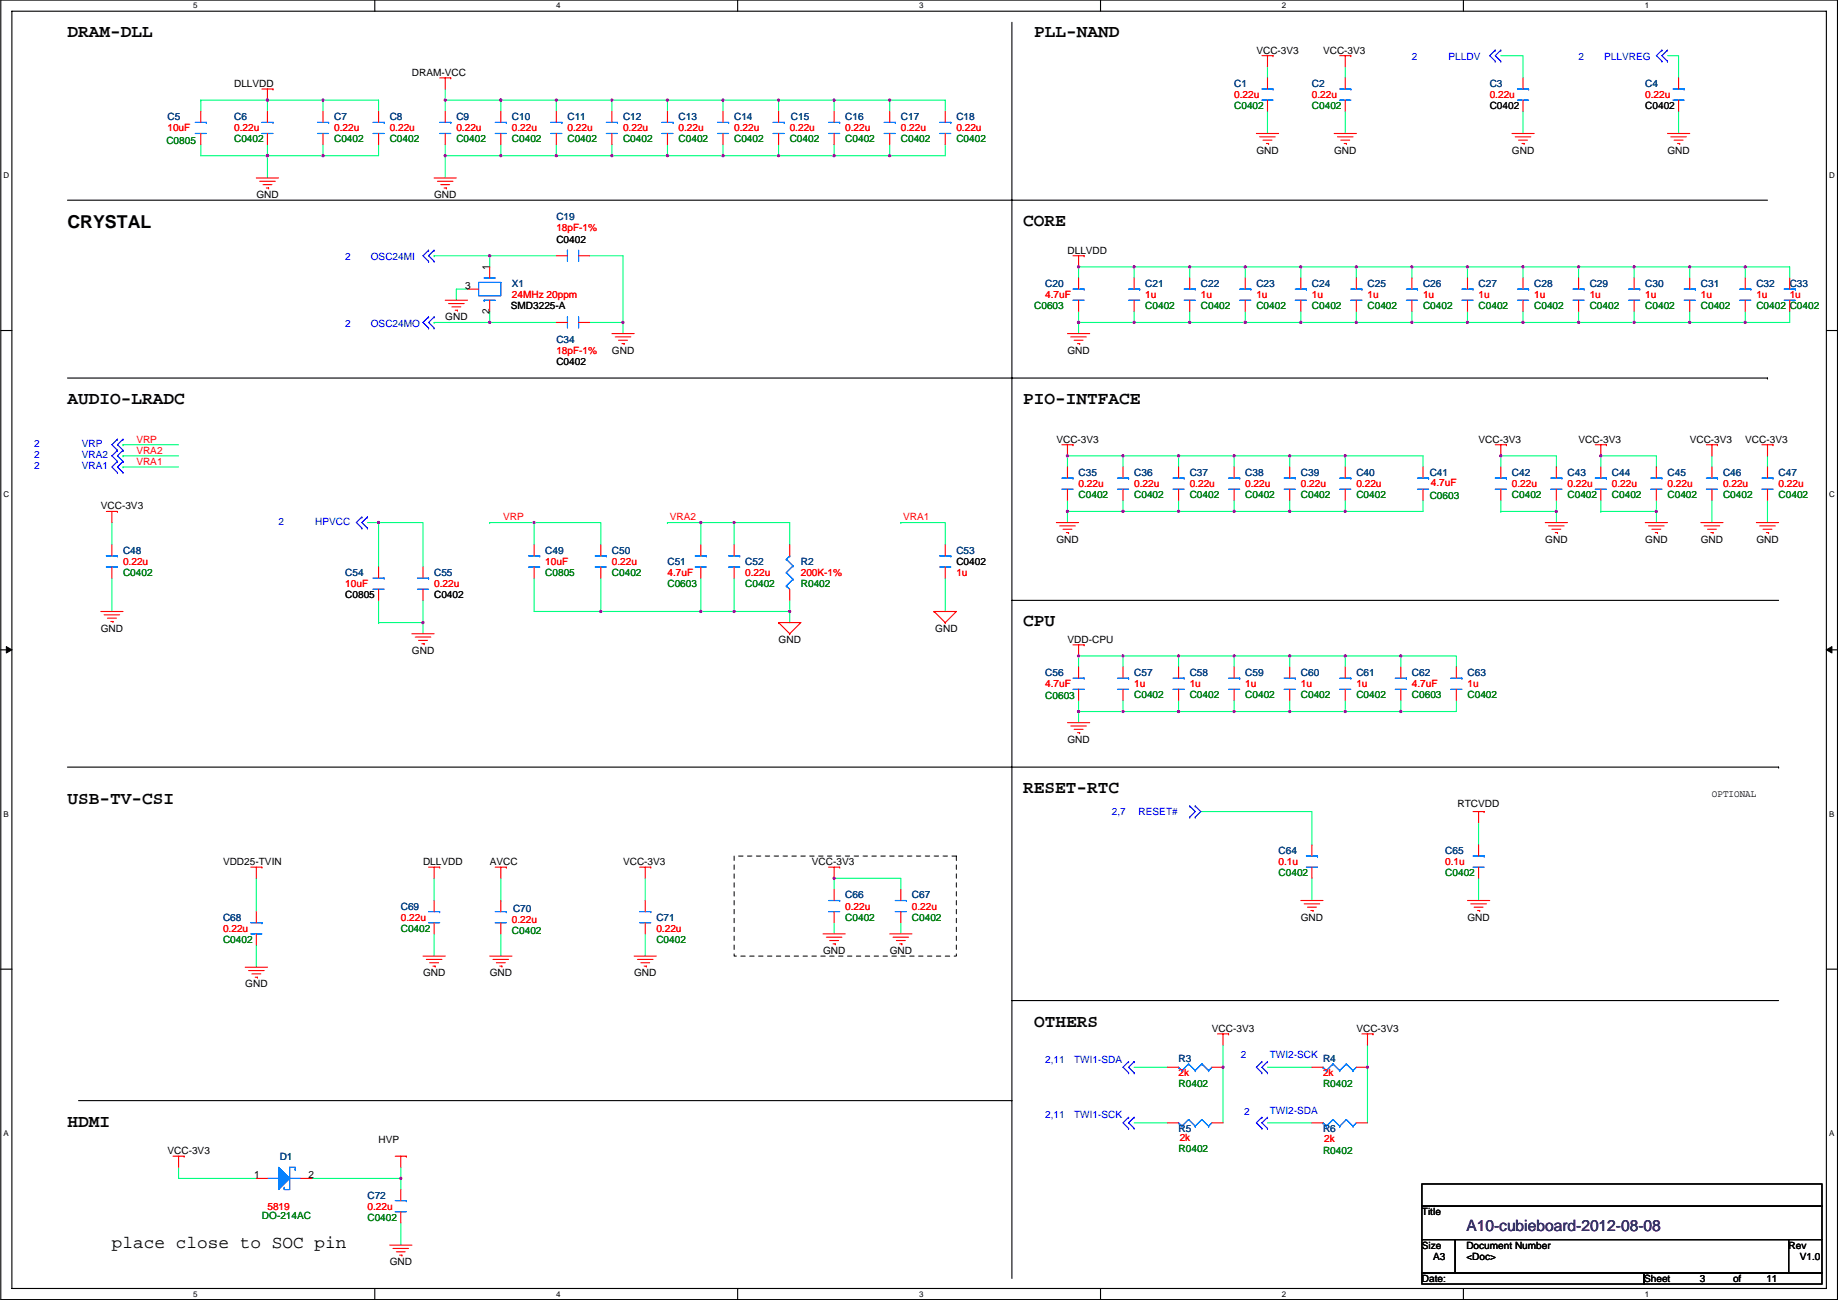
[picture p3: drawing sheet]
<svg xmlns="http://www.w3.org/2000/svg" width="420mm" height="297mm" viewBox="0 0 420 297" stroke-linecap="round" stroke-linejoin="round" font-family="sans-serif">
<path d="M.2 0h419.8v296.9h-419.8zM2.7 2.6h414.8v291.8h-414.8z" fill="none" stroke="#000" stroke-width=".25"/>
<g fill="#fff">
<path d="M44.2 .3h1v2h-1z"/>
<path d="M44.2 294.7h1v2h-1z"/>
</g>
<path d="M85.7 0v2.6M85.7 294.4v2.5" fill="none" stroke="#000" stroke-width=".25"/>
<g fill="#fff">
<path d="M127.1 .3h1v2h-1z"/>
<path d="M127.1 294.7h1v2h-1z"/>
</g>
<path d="M168.6 0v2.6M168.6 294.4v2.5" fill="none" stroke="#000" stroke-width=".25"/>
<g fill="#fff">
<path d="M210.1 .3h1v2h-1z"/>
<path d="M210.1 294.7h1v2h-1z"/>
</g>
<path d="M251.6 0v2.6M251.6 294.4v2.5" fill="none" stroke="#000" stroke-width=".25"/>
<g fill="#fff">
<path d="M293 .3h1v2h-1z"/>
<path d="M293 294.7h1v2h-1z"/>
</g>
<path d="M334.5 0v2.6M334.5 294.4v2.5" fill="none" stroke="#000" stroke-width=".25"/>
<g fill="#fff">
<path d="M376 .3h1v2h-1z"/>
<path d="M376 294.7h1v2h-1z"/>
<path d="M.8 39h1.3v2.1h-1.3z"/>
<path d="M418.1 39h1.3v2.1h-1.3z"/>
<path d="M.8 112h1.3v2h-1.3z"/>
<path d="M418.1 112h1.3v2h-1.3z"/>
</g>
<path d="M.2 75.5h2.5M417.5 75.5h2.5" fill="none" stroke="#000" stroke-width=".25"/>
<g fill="#fff">
<path d="M.8 185h1.2v2h-1.2z"/>
<path d="M418.1 185h1.2v2h-1.2z"/>
</g>
<path d="M.2 148.5h2.5M417.5 148.5h2.5" fill="none" stroke="#000" stroke-width=".25"/>
<path d="M1.4 147.7l1.3 .8-1.3 .7zM417.5 148.5l1.3-.8v1.5z" fill="#000" stroke="#000" stroke-width=".23"/>
<g fill="#fff">
<path d="M.8 257.9h1.2v2h-1.2z"/>
<path d="M418.1 257.9h1.2v2h-1.2z"/>
</g>
<g fill="none" stroke="#000" stroke-width=".25">
<path d="M231.3 5.1v287M15.4 45.7h388.6M15.4 86.4h388.6M404 86.4h.1M231.3 137.2h175.3M15.4 175.3h391.2M406.6 175.3h.1M.2 221.4h2.5M231.3 228.6h175.3M417.5 221.4h2.5M18 251.5h213.3M325 270.5h91.5v5.1h-91.5z"/>
<path d="M325 275.6h91.5v7.6h-91.5zM325 290.9h50.8v2.5h-50.8zM325 283.2h7.7v7.7h-7.7zM332.7 283.2h76.2v7.7h-76.2zM375.8 290.9h40.7v2.5h-40.7zM408.9 283.2h7.6v7.7h-7.6z"/>
</g>
<g fill="none" stroke="#00ff80" stroke-width=".25">
<path d="M289.7 15.3v2.5M307.5 15.3v2.5M343.1 12.7h5.1v5.1M381.2 12.7h2.5v5.1M45.9 22.9h40.6v2.5M45.9 33v2.6h15.2M45.9 22.9v2.5M45.9 22.9h.1M61.1 22.9v2.5M61.1 35.6h.1M61.1 22.9h.1M61.1 33v2.6"/>
<path d="M61.1 35.6v5.1M73.8 22.9v2.5M73.8 22.9h.1M73.8 35.6h.1M73.8 33v2.6M86.5 33v2.6h-25.4M101.8 22.9h114.3v2.5M101.8 35.6h.1M101.8 33v2.6M101.8 35.6v5.1M101.8 20.3v5.1M101.8 22.9h.1"/>
<path d="M101.8 35.6h50.8M114.5 22.9v2.5M114.5 35.6h.1M114.5 33v2.6M114.5 22.9h.1M127.2 22.9v2.5M127.2 35.6h.1M127.2 22.9h.1M127.2 33v2.6M139.9 22.9v2.5M139.9 22.9h.1M139.9 35.6h.1"/>
<path d="M139.9 33v2.6M152.6 22.9v2.5M152.6 22.9h.1M152.6 35.6h12.7M152.6 33v2.6M165.3 22.9v2.5M165.3 33v2.6M165.3 22.9h.1M165.3 35.6h.1M165.3 35.6h38.1M178 22.9v2.5M178 22.9h.1"/>
<path d="M178 35.6h.1M178 33v2.6M190.7 22.9v2.5M190.7 22.9h.1M190.7 35.6h.1M190.7 33v2.6M203.4 22.9v2.5M203.4 22.9h.1M203.4 33v2.6M216.1 33v2.6h-12.7M289.7 25.4v5.1M307.5 25.4v5.1"/>
<path d="M348.2 25.4v5.1M383.7 25.4v5.1M99.2 58.4h.1M99.2 58.4h12.7M111.9 58.4v2.6M111.9 58.4h15.3M134.8 58.4h7.6v15.3M99.2 73.7h.1M99.2 73.7h12.7M106.9 66.1h-2.6v2.5M111.9 71.1v2.6M111.9 73.7h15.3"/>
<path d="M134.8 73.7h7.6M142.4 73.7h.1M142.4 73.7v2.5M246.6 73.7h.1M246.6 61h.1M246.6 61v2.5M246.6 71.1v2.6M246.6 61h162.5v2.5M246.6 73.7v2.5M259.3 61v2.5M259.3 71.1v2.6M259.3 61h.1"/>
<path d="M259.3 73.7h.1M272 61v2.5M272 61h.1M272 71.1v2.6M272 73.7h.1M284.7 61v2.5M284.7 71.1v2.6M284.7 61h.1M284.7 73.7h.1M297.4 61v2.5M297.4 71.1v2.6M297.4 61h.1"/>
<path d="M297.4 73.7h.1M310.1 61v2.5M310.1 71.1v2.6M310.1 61h.1M310.1 73.7h.1M322.8 61v2.5M322.8 71.1v2.6M322.8 61h.1M322.8 73.7h.1M335.5 61v2.5M335.5 71.1v2.6M335.5 61h.1"/>
<path d="M335.5 73.7h.1M348.2 61v2.5M348.2 71.1v2.6M348.2 61h.1M348.2 73.7h.1M360.9 61v2.5M360.9 71.1v2.6M360.9 61h.1M360.9 73.7h.1M373.6 61v2.5M373.6 71.1v2.6M373.6 61h.1"/>
<path d="M373.6 73.7h.1M386.3 61v2.5M386.3 71.1v2.6M386.3 61h.1M386.3 73.7h.1M399 61v2.5M399 71.1v2.6M399 61h.1M399 73.7h.1M409.1 71.1v2.6h-162.5M25.6 119.4v5.1M28.1 101.6h.1"/>
<path d="M28.1 104.2h.1M28.1 106.7h.1M28.1 104.2h12.7M28.1 101.6h12.7M28.1 106.7h12.7M84 119.4h2.5M86.5 119.4v10.2M86.5 119.4h10.2v10.2M86.5 119.4h.1M111.9 119.4h.1M111.9 119.4h10.2M122.1 119.4v5.1"/>
<path d="M122.1 119.4h15.2v5.1M152.6 119.4h.1M152.6 119.4h7.6M160.2 119.4v5.1M160.2 119.4h7.6M167.8 119.4h12.7v5.1M167.8 119.4v5.1M167.8 119.4h.1M205.9 119.4h10.2v5.1M205.9 119.4h.1M244 104.2v2.5M244 116.9v2.5"/>
<path d="M244 114.3v2.6M244 104.2h.1M244 116.9h.1M244 104.2h63.5M256.7 114.3v2.6M256.7 104.2h.1M256.7 116.9h.1M256.7 104.2v2.5M269.4 104.2v2.5M269.4 114.3v2.6M269.4 104.2h.1M269.4 116.9h.1"/>
<path d="M282.1 104.2v2.5M282.1 114.3v2.6M282.1 104.2h.1M282.1 116.9h.1M294.8 104.2v2.5M294.8 114.3v2.6M294.8 116.9h.1M294.8 104.2h.1M307.5 104.2h.1M307.5 114.3v2.6M307.5 104.2h17.8v2.5M307.5 116.9h.1"/>
<path d="M307.5 104.2v2.5M325.3 114.3v2.6h-81.3M343.1 104.2v2.5M343.1 104.2h.1M343.1 116.9h.1M343.1 104.2h12.7v2.5M343.1 114.3v2.6M343.1 116.9h12.7M355.8 116.9v2.5M355.8 114.3v2.6M365.9 104.2v2.5M365.9 104.2h.1"/>
<path d="M365.9 116.9h.1M365.9 104.2h12.7v2.5M365.9 114.3v2.6M365.9 116.9h12.7M378.6 116.9v2.5M378.6 114.3v2.6M391.3 114.3v5.1M391.3 104.2v2.5M404 114.3v5.1M404 104.2v2.5M25.6 132.1v7.6M86.5 137.2v5.1"/>
<path d="M96.7 137.2v5.1M122.1 132.1v7.6h15.2M137.3 132.1v7.6M137.3 139.7h.1M137.3 139.7h43.2M160.2 139.7h.1M160.2 132.1v7.6M167.8 139.7h.1M167.8 132.1v7.6M180.5 137.2v2.5M180.5 139.7v2.6M216.1 132.1v7.6"/>
<path d="M86.5 142.3h.1M86.5 142.3h10.2M96.7 142.3v2.5M246.6 149.9v2.5M246.6 149.9h.1M246.6 149.9h48.2M256.7 149.9h.1M256.7 149.9v2.5M269.4 149.9h.1M269.4 149.9v2.5M282.1 149.9h.1M282.1 149.9v2.5"/>
<path d="M294.8 149.9v2.5M294.8 149.9h12.7v2.5M294.8 149.9h.1M307.5 149.9h12.7v2.5M307.5 149.9h.1M320.2 149.9h12.7v2.5M320.2 149.9h.1M246.6 162.6v2.5M246.6 160v2.6M246.6 162.6h.1M246.6 162.6h60.9M256.7 160v2.6"/>
<path d="M256.7 162.6h.1M269.4 160v2.6M269.4 162.6h.1M282.1 160v2.6M282.1 162.6h.1M294.8 160v2.6M294.8 162.6h.1M307.5 160v2.6M307.5 162.6h12.7M320.2 160v2.6M320.2 162.6h.1M332.9 160v2.6h-12.7"/>
<path d="M274.5 185.4h25.4v7.7M338 188v5.1M58.6 215.9v5.1M58.6 200.7v7.6M99.2 213.4v5.1M99.2 200.7v5.1M114.5 213.4v5.1M114.5 205.8h.1M114.5 200.7v5.1M147.5 213.4v5.1M147.5 200.7v5.1M190.7 200.7h15.2v2.5"/>
<path d="M190.7 200.7h.1M190.7 210.8v2.6M190.7 200.7v2.5M205.9 210.8v2.6M299.9 200.7v5.1M338 200.7v5.1M279.6 238.8v5.1M312.6 238.8v5.1M259.3 243.9h7.6M259.3 256.6h7.6M279.6 243.9h.1M279.6 243.9v12.7"/>
<path d="M289.7 243.9h10.2M289.7 256.6h10.2M312.6 243.9h.1M312.6 243.9v12.7M40.8 266.7v2.6h17.8M71.3 269.3h20.3M91.6 269.3h.1M91.6 279.4v5.1M91.6 266.7v2.6M91.6 269.3v2.5"/>
</g>
<g fill="#f0f" stroke="#f0f" stroke-width=".25">
<circle cx="246.6" cy="73.7" r=".24"/>
<circle cx="203.4" cy="22.9" r=".24"/>
<circle cx="139.9" cy="22.9" r=".24"/>
<circle cx="152.6" cy="22.9" r=".24"/>
<circle cx="165.3" cy="22.9" r=".24"/>
<circle cx="190.7" cy="22.9" r=".24"/>
<circle cx="178" cy="22.9" r=".24"/>
<circle cx="178" cy="35.6" r=".24"/>
<circle cx="114.5" cy="35.6" r=".24"/>
<circle cx="165.3" cy="35.6" r=".24"/>
<circle cx="139.9" cy="35.6" r=".24"/>
<circle cx="127.2" cy="35.6" r=".24"/>
<circle cx="101.8" cy="35.6" r=".24"/>
<circle cx="203.4" cy="35.6" r=".24"/>
<circle cx="190.7" cy="35.6" r=".24"/>
<circle cx="152.6" cy="35.6" r=".24"/>
<circle cx="310.1" cy="61" r=".24"/>
<circle cx="284.7" cy="61" r=".24"/>
<circle cx="360.9" cy="61" r=".24"/>
<circle cx="272" cy="61" r=".24"/>
<circle cx="297.4" cy="61" r=".24"/>
<circle cx="335.5" cy="61" r=".24"/>
<circle cx="246.6" cy="61" r=".24"/>
<circle cx="322.8" cy="61" r=".24"/>
<circle cx="360.9" cy="73.7" r=".24"/>
<circle cx="310.1" cy="73.7" r=".24"/>
<circle cx="297.4" cy="73.7" r=".24"/>
<circle cx="284.7" cy="73.7" r=".24"/>
<circle cx="335.5" cy="73.7" r=".24"/>
<circle cx="322.8" cy="73.7" r=".24"/>
<circle cx="73.8" cy="22.9" r=".24"/>
<circle cx="73.8" cy="35.6" r=".24"/>
<circle cx="61.1" cy="35.6" r=".24"/>
<circle cx="61.1" cy="22.9" r=".24"/>
<circle cx="114.5" cy="22.9" r=".24"/>
<circle cx="101.8" cy="22.9" r=".24"/>
<circle cx="127.2" cy="22.9" r=".24"/>
<circle cx="279.6" cy="243.8" r=".24"/>
<circle cx="282.1" cy="149.9" r=".24"/>
<circle cx="269.4" cy="149.9" r=".24"/>
<circle cx="256.7" cy="149.9" r=".24"/>
<circle cx="282.1" cy="162.6" r=".24"/>
<circle cx="269.4" cy="162.6" r=".24"/>
<circle cx="256.7" cy="162.6" r=".24"/>
<circle cx="307.5" cy="149.9" r=".24"/>
<circle cx="307.5" cy="162.6" r=".24"/>
<circle cx="294.8" cy="162.6" r=".24"/>
<circle cx="294.8" cy="149.9" r=".24"/>
<circle cx="91.6" cy="269.2" r=".24"/>
<circle cx="246.6" cy="149.9" r=".24"/>
<circle cx="246.6" cy="162.6" r=".24"/>
<circle cx="259.3" cy="61" r=".24"/>
<circle cx="272" cy="73.7" r=".24"/>
<circle cx="259.3" cy="73.7" r=".24"/>
<circle cx="190.7" cy="200.7" r=".24"/>
<circle cx="343.1" cy="104.1" r=".24"/>
<circle cx="355.8" cy="116.8" r=".24"/>
<circle cx="348.2" cy="61" r=".24"/>
<circle cx="348.2" cy="73.7" r=".24"/>
<circle cx="180.5" cy="139.7" r=".24"/>
<circle cx="167.8" cy="139.7" r=".24"/>
<circle cx="160.2" cy="139.7" r=".24"/>
<circle cx="160.2" cy="119.4" r=".24"/>
<circle cx="167.8" cy="119.4" r=".24"/>
<circle cx="137.3" cy="139.7" r=".24"/>
<circle cx="122.1" cy="119.4" r=".24"/>
<circle cx="312.6" cy="243.8" r=".24"/>
<circle cx="365.9" cy="104.1" r=".24"/>
<circle cx="378.6" cy="116.8" r=".24"/>
<circle cx="399" cy="61" r=".24"/>
<circle cx="373.6" cy="61" r=".24"/>
<circle cx="399" cy="73.7" r=".24"/>
<circle cx="373.6" cy="73.7" r=".24"/>
<circle cx="386.3" cy="61" r=".24"/>
<circle cx="386.3" cy="73.7" r=".24"/>
<circle cx="320.2" cy="162.6" r=".24"/>
<circle cx="320.2" cy="149.9" r=".24"/>
<circle cx="307.5" cy="104.1" r=".24"/>
<circle cx="307.5" cy="116.8" r=".24"/>
<circle cx="269.4" cy="104.1" r=".24"/>
<circle cx="282.1" cy="104.1" r=".24"/>
<circle cx="244" cy="104.1" r=".24"/>
<circle cx="256.7" cy="104.1" r=".24"/>
<circle cx="244" cy="116.8" r=".24"/>
<circle cx="282.1" cy="116.8" r=".24"/>
<circle cx="256.7" cy="116.8" r=".24"/>
<circle cx="269.4" cy="116.8" r=".24"/>
<circle cx="294.8" cy="116.8" r=".24"/>
<circle cx="294.8" cy="104.1" r=".24"/>
<circle cx="111.9" cy="58.4" r=".24"/>
<circle cx="111.9" cy="73.7" r=".24"/>
<circle cx="142.4" cy="73.7" r=".24"/>
<circle cx="86.5" cy="119.4" r=".24"/>
<circle cx="96.7" cy="142.2" r=".24"/>
</g>
<g fill="none" stroke="#f00" stroke-width=".25">
<path d="M100.5 17.8h2.5M101.8 17.8v2.5M103 17.8h.1M288.5 12.7h2.5M289.7 12.7v2.6M289.7 17.8v2.5M291 12.7h.1M306.2 12.7h2.6M307.5 12.7v2.6M307.5 17.8v2.5M308.8 12.7h.1M348.2 17.8v2.5"/>
<path d="M383.7 17.8v2.5M45.9 25.4v2.6M45.9 30.5v2.5M59.9 20.3h2.5M61.1 20.3v2.6M61.1 25.4v2.6M61.1 30.5v2.5M62.4 20.3h.1M73.8 25.4v2.6M73.8 30.5v2.5M86.5 25.4v2.6M86.5 30.5v2.5"/>
<path d="M101.8 25.4v2.6M101.8 30.5v2.5M114.5 25.4v2.6M114.5 30.5v2.5M127.2 25.4v2.6M127.2 30.5v2.5M139.9 25.4v2.6M139.9 30.5v2.5M152.6 25.4v2.6M152.6 30.5v2.5M165.3 25.4v2.6M165.3 30.5v2.5"/>
<path d="M178 25.4v2.6M178 30.5v2.5M190.7 25.4v2.6M190.7 30.5v2.5M203.4 25.4v2.6M203.4 30.5v2.5M216.1 25.4v2.6M216.1 30.5v2.5M287.2 30.5h5.1M288 31.3h3.5M288.7 32h2.1M289.5 32.8h.5"/>
<path d="M289.7 22.9v2.5M290 32.8h.1M305 30.5h5.1M305.7 31.3h3.6M306.5 32h2M307.3 32.8h.5M307.5 22.9v2.5M307.8 32.8h.1M345.6 30.5h5.1M346.4 31.3h3.5M347.1 32h2.1M347.9 32.8h.5"/>
<path d="M348.2 22.9v2.5M348.4 32.8h.1M381.2 30.5h5.1M381.9 31.3h3.6M382.7 32h2M383.5 32.8h.5M383.7 22.9v2.5M384 32.8h.1M58.6 40.7h5.1M59.4 41.4h3.5M60.1 42.2h2.1M60.9 42.9h.5"/>
<path d="M61.4 42.9h.1M99.2 40.7h5.1M100 41.4h3.6M100.8 42.2h2M101.5 42.9h.5M102 42.9h.1M127.2 58.4h2.5M132.3 58.4h2.5M245.3 58.4h2.5M246.6 58.4v2.6M247.8 58.4h.1M101.8 68.6h5.1"/>
<path d="M102.5 69.4h3.6M103.3 70.1h2M104.1 70.9h.5M104.6 70.9h.1M106.9 66.1h2.5M111.9 61v2.5M111.9 68.6v2.5M127.2 73.7h2.5M132.3 73.7h2.5M139.9 76.2h5.1M140.6 77h3.6M141.4 77.7h2"/>
<path d="M142.2 78.5h.5M142.7 78.5h.1M244 76.2h5.1M244.8 77h3.5M245.5 77.7h2.1M246.3 78.5h.5M246.6 63.5v2.6M246.6 68.6v2.5M246.8 78.5h.1M259.3 63.5v2.6M259.3 68.6v2.5M272 63.5v2.6"/>
<path d="M272 68.6v2.5M284.7 63.5v2.6M284.7 68.6v2.5M297.4 63.5v2.6M297.4 68.6v2.5M310.1 63.5v2.6M310.1 68.6v2.5M322.8 63.5v2.6M322.8 68.6v2.5M335.5 63.5v2.6M335.5 68.6v2.5M348.2 63.5v2.6"/>
<path d="M348.2 68.6v2.5M360.9 63.5v2.6M360.9 68.6v2.5M373.6 63.5v2.6M373.6 68.6v2.5M386.3 63.5v2.6M386.3 68.6v2.5M399 63.5v2.6M399 68.6v2.5M409.1 63.5v2.6M409.1 68.6v2.5M24.3 116.9h2.5"/>
<path d="M25.6 116.9v2.5M26.8 116.9h.1M241.5 119.4h5.1M242.7 101.6h2.6M244 101.6v2.6M244 106.7v2.5M244 111.8v2.5M245.3 101.6h.1M256.7 106.7v2.5M256.7 111.8v2.5M269.4 106.7v2.5M269.4 111.8v2.5"/>
<path d="M282.1 106.7v2.5M282.1 111.8v2.5M294.8 106.7v2.5M294.8 111.8v2.5M307.5 106.7v2.5M307.5 111.8v2.5M325.3 106.7v2.5M325.3 111.8v2.5M341.8 101.6h2.5M343.1 101.6v2.6M343.1 106.7v2.5M343.1 111.8v2.5"/>
<path d="M344.3 101.6h.1M353.2 119.4h5.1M355.8 106.7v2.5M355.8 111.8v2.5M364.7 101.6h2.5M365.9 101.6v2.6M365.9 106.7v2.5M365.9 111.8v2.5M367.2 101.6h.1M376.1 119.4h5.1M378.6 106.7v2.5M378.6 111.8v2.5"/>
<path d="M388.8 119.4h5.1M390.1 101.6h2.5M391.3 101.6v2.6M391.3 106.7v2.5M391.3 111.8v2.5M392.6 101.6h.1M401.5 119.4h5.1M402.8 101.6h2.5M404 101.6v2.6M404 106.7v2.5M404 111.8v2.5M405.3 101.6h.1"/>
<path d="M23 139.7h5.1M25.6 124.5v2.5M25.6 129.6v2.5M86.5 129.6v2.5M86.5 134.6v2.6M96.7 129.6v2.5M96.7 134.6v2.6M122.1 124.5v2.5M122.1 129.6v2.5M137.3 124.5v2.5M137.3 129.6v2.5M160.2 124.5v2.5"/>
<path d="M160.2 129.6v2.5M167.8 124.5v2.5M167.8 129.6v2.5M180.5 124.5v2.5M180.5 134.6v2.6M213.5 139.7h5.1l-2.5 2.6M213.5 139.7h.1M213.5 139.7l2.6 2.6M216.1 124.5v2.5M216.1 129.6v2.5M242.2 120.2h3.6M243 120.9h2"/>
<path d="M243.8 121.7h.5M244.3 121.7h.1M354 120.2h3.6M354.8 120.9h2M355.5 121.7h.5M356 121.7h.1M376.9 120.2h3.5M377.6 120.9h2.1M378.4 121.7h.5M378.9 121.7h.1M389.6 120.2h3.5M390.3 120.9h2.1"/>
<path d="M391.1 121.7h.5M391.6 121.7h.1M402.3 120.2h3.5M403 120.9h2.1M403.8 121.7h.5M404.3 121.7h.1M23.8 140.5h3.6M24.6 141.2h2M25.3 142h.5M25.8 142h.1M94.2 144.8h5M94.9 145.6h3.6"/>
<path d="M95.7 146.3h2M96.4 147.1h.6M97 147.1h.1M178 142.3h5.1l-2.6 2.5M178 142.3h.1M178 142.3l2.5 2.5M180.5 144.8h.1M216.1 142.3h.1M245.3 147.3h2.5M246.6 147.3v2.6M246.6 152.4v2.6M246.6 157.5v2.5"/>
<path d="M247.8 147.3h.1M256.7 152.4v2.6M256.7 157.5v2.5M269.4 152.4v2.6M269.4 157.5v2.5M282.1 152.4v2.6M282.1 157.5v2.5M294.8 152.4v2.6M294.8 157.5v2.5M307.5 152.4v2.6M307.5 157.5v2.5M320.2 152.4v2.6"/>
<path d="M320.2 157.5v2.5M332.9 152.4v2.6M332.9 157.5v2.5M244 165.1h5.1M244.8 165.9h3.5M245.5 166.6h2.1M246.3 167.4h.5M246.8 167.4h.1M57.3 198.1h2.6M58.6 198.1v2.6M59.9 198.1h.1M98 198.1h2.5"/>
<path d="M99.2 198.1v2.6M100.5 198.1h.1M113.2 198.1h2.5M114.5 198.1v2.6M115.7 198.1h.1M146.2 198.1h2.6M147.5 198.1v2.6M148.8 198.1h.1M189.4 198.1h2.5M190.7 198.1v2.6M191.9 198.1h.1M299.9 193.1v2.5"/>
<path d="M299.9 198.1v2.6M336.7 185.4h2.6M338 185.4v2.6M338 193.1v2.5M338 198.1v2.6M339.3 185.4h.1M58.6 208.3v2.5M58.6 213.4v2.5M96.7 218.5h5.1M97.5 219.2h3.5M98.2 220h2.1M99.2 205.8v2.5"/>
<path d="M99.2 210.8v2.6M111.9 218.5h5.1M112.7 219.2h3.6M113.5 220h2M114.5 205.8v2.5M114.5 210.8v2.6M145 218.5h5M145.7 219.2h3.6M146.5 220h2M147.5 205.8v2.5M147.5 210.8v2.6M188.1 213.4h5.1"/>
<path d="M188.9 214.1h3.6M189.7 214.9h2M190.4 215.7h.5M190.7 203.2v2.6M190.7 208.3v2.5M190.9 215.7h.1M203.4 213.4h5.1M204.1 214.1h3.6M204.9 214.9h2M205.7 215.7h.5M205.9 203.2v2.6M205.9 208.3v2.5"/>
<path d="M206.2 215.7h.1M297.4 205.8h5M298.1 206.5h3.6M298.9 207.3h2M299.6 208h.6M300.2 208h.1M335.5 205.8h5M336.2 206.5h3.6M337 207.3h2M337.7 208h.6M338.3 208h.1M56.1 221h5"/>
<path d="M56.8 221.8h3.6M57.6 222.5h2M58.3 223.3h.6M58.9 223.3h.1M99 220.7h.5M99.5 220.7h.1M114.2 220.7h.5M114.7 220.7h.1M147.2 220.7h.6M147.8 220.7h.1M278.3 236.2h2.5M279.6 236.2v2.6"/>
<path d="M280.8 236.2h.1M311.3 236.2h2.6M312.6 236.2v2.6M313.9 236.2h.1M266.9 243.9h2.5M266.9 256.6h2.5M277 243.9h2.6M277 256.6h2.6M299.9 243.9h2.5M299.9 256.6h2.5M310.1 243.9h2.5M310.1 256.6h2.5"/>
<path d="M39.5 264.2h2.6M40.8 264.2v2.5M42.1 264.2h.1M58.6 269.3h2.5M68.8 269.3h2.5M90.3 264.2h2.6M91.6 264.2v2.5M91.6 271.8v2.5M91.6 276.9v2.5M92.9 264.2h.1M89.1 284.5h5.1M89.8 285.3h3.6"/>
<path d="M90.6 286h2M91.4 286.8h.5M91.9 286.8h.1"/>
</g>
<g fill="none" stroke="#00f" stroke-width=".25">
<path d="M341.8 11.5h.1M341.8 14h.1M341.8 11.5l-1.3 1.2 1.3 1.3M343.1 11.5h.1M343.1 14h.1M343.1 11.5l-1.3 1.2 1.3 1.3M379.9 11.5h.1M379.9 14h.1M379.9 11.5l-1.3 1.2 1.3 1.3M381.2 11.5h.1M381.2 14h.1M381.2 11.5l-1.3 1.2 1.3 1.3"/>
<path d="M98 57.2h.1M98 59.7h.1M98 57.2l-1.3 1.2 1.3 1.3M99.2 57.2h.1M99.2 59.7h.1M99.2 57.2l-1.2 1.2 1.2 1.3M98 72.4h.1M98 75h.1M98 72.4l-1.3 1.3 1.3 1.3M99.2 72.4h.1M99.2 75h.1M99.2 72.4l-1.2 1.3 1.2 1.3"/>
<path d="M26.8 102.9h.1M26.8 100.4h.1M26.8 105.4h.1M26.8 108h.1M26.8 100.4l-1.2 1.2 1.2 1.3M26.8 102.9l-1.2 1.3 1.2 1.2M26.8 105.4l-1.2 1.3 1.2 1.3M28.1 102.9h.1M28.1 100.4h.1M28.1 105.4h.1M28.1 108h.1M28.1 100.4l-1.3 1.2 1.3 1.3"/>
<path d="M28.1 102.9l-1.3 1.3 1.3 1.2M28.1 105.4l-1.3 1.3 1.3 1.3M82.7 118.1h.1M82.7 118.1l-1.2 1.3 1.2 1.3M84 118.1h.1M84 118.1l-1.3 1.3 1.3 1.3M82.7 120.7h.1M84 120.7h.1M272 186.7h.1M272 184.2h.1M272 184.2l1.2 1.2-1.2 1.3M273.2 184.2h.1"/>
<path d="M273.2 186.7h.1M273.2 184.2l1.3 1.2-1.3 1.3M258 242.6h.1M258 245.1h.1M258 255.3h.1M258 257.8h.1M258 242.6l-1.3 1.3 1.3 1.2M258 255.3l-1.3 1.3 1.3 1.2M259.3 242.6h.1M259.3 245.1h.1M259.3 255.3h.1M259.3 257.8h.1"/>
<path d="M259.3 242.6l-1.3 1.3 1.3 1.2M259.3 255.3l-1.3 1.3 1.3 1.2M288.5 242.6h.1M288.5 245.1h.1M288.5 255.3h.1M288.5 257.8h.1M288.5 242.6l-1.3 1.3 1.3 1.2M288.5 255.3l-1.3 1.3 1.3 1.2M289.7 242.6h.1M289.7 245.1h.1M289.7 255.3h.1M289.7 257.8h.1"/>
<path d="M289.7 242.6l-1.2 1.3 1.2 1.2M289.7 255.3l-1.2 1.3 1.2 1.2"/>
</g>
<path d="M167.8 195.6h50.8v22.9h-50.8z" fill="none" stroke="#000" stroke-width=".23" stroke-dasharray="1 1 1 1 1 1 1 1"/>
<g fill="none" stroke="#0080ff" stroke-width=".25">
<path d="M44.6 30.5h2.6M44.6 28h2.6M47.2 28h.1M59.9 30.5h2.5M59.9 28h2.5M62.4 28h.1M72.6 30.5h2.5M72.6 28h2.5M75.1 28h.1M85.3 30.5h2.5M85.3 28h2.5M87.8 28h.1"/>
<path d="M100.5 30.5h2.5M100.5 28h2.5M103 28h.1M113.2 30.5h2.5M113.2 28h2.5M115.7 28h.1M125.9 30.5h2.5M125.9 28h2.5M128.4 28h.1M138.6 30.5h2.5M138.6 28h2.5M141.1 28h.1"/>
<path d="M151.3 30.5h2.5M151.3 28h2.5M153.8 28h.1M164 30.5h2.5M164 28h2.5M166.5 28h.1M176.7 30.5h2.5M176.7 28h2.5M179.2 28h.1M189.4 30.5h2.5M189.4 28h2.5M191.9 28h.1"/>
<path d="M202.1 30.5h2.5M202.1 28h2.5M204.6 28h.1M214.8 30.5h2.5M214.8 28h2.5M217.3 28h.1M288.5 22.9h2.5M288.5 20.3h2.5M291 20.3h.1M306.2 22.9h2.6M306.2 20.3h2.6M308.8 20.3h.1"/>
<path d="M346.9 22.9h2.5M346.9 20.3h2.5M349.4 20.3h.1M382.4 22.9h2.6M382.4 20.3h2.6M385 20.3h.1M129.7 57.2h.1M129.7 57.2v2.5M132.3 57.2v2.5M109.4 64.5h5.1v3.1h-5.1zM110.7 63.5h2.5M110.7 68.6h.1"/>
<path d="M110.7 68.6h2.5M129.7 72.4h.1M129.7 72.4v2.6M132.3 72.4v2.6M245.3 68.6h2.5M245.3 66.1h2.5M247.8 66.1h.1M258 68.6h2.5M258 66.1h2.5M260.5 66.1h.1M270.7 68.6h2.5M270.7 66.1h2.5"/>
<path d="M273.2 66.1h.1M283.4 68.6h2.5M283.4 66.1h2.5M285.9 66.1h.1M296.1 68.6h2.5M296.1 66.1h2.5M298.6 66.1h.1M308.8 68.6h2.5M308.8 66.1h2.5M311.3 66.1h.1M321.5 68.6h2.5M321.5 66.1h2.5"/>
<path d="M324 66.1h.1M334.2 68.6h2.5M334.2 66.1h2.5M336.7 66.1h.1M346.9 68.6h2.5M346.9 66.1h2.5M349.4 66.1h.1M359.6 68.6h2.5M359.6 66.1h2.5M362.1 66.1h.1M372.3 68.6h2.5M372.3 66.1h2.5"/>
<path d="M374.8 66.1h.1M385 68.6h2.5M385 66.1h2.5M387.5 66.1h.1M397.7 68.6h2.5M397.7 66.1h2.5M400.2 66.1h.1M407.8 68.6h2.6M407.8 66.1h2.6M410.4 66.1h.1M242.7 111.8h2.6M242.7 109.2h2.6"/>
<path d="M245.3 109.2h.1M255.4 111.8h2.6M255.4 109.2h2.6M258 109.2h.1M268.1 111.8h2.6M268.1 109.2h2.6M270.7 109.2h.1M280.8 111.8h2.6M280.8 109.2h2.6M283.4 109.2h.1M293.5 111.8h2.6M293.5 109.2h2.6"/>
<path d="M296.1 109.2h.1M306.2 111.8h2.6M306.2 109.2h2.6M308.8 109.2h.1M324 111.8h2.6M324 109.2h2.6M326.6 109.2h.1M341.8 111.8h2.5M341.8 109.2h2.5M344.3 109.2h.1M354.5 111.8h2.5M354.5 109.2h2.5"/>
<path d="M357 109.2h.1M364.7 111.8h2.5M364.7 109.2h2.5M367.2 109.2h.1M377.4 111.8h2.5M377.4 109.2h2.5M379.9 109.2h.1M390.1 111.8h2.5M390.1 109.2h2.5M392.6 109.2h.1M402.8 111.8h2.5M402.8 109.2h2.5"/>
<path d="M405.3 109.2h.1M24.3 129.6h2.5M24.3 127h2.5M26.8 127h.1M85.3 134.6h2.5M85.3 132.1h2.5M87.8 132.1h.1M95.4 134.6h2.6M95.4 132.1h2.6M98 132.1h.1M120.8 129.6h2.6M120.8 127h2.6"/>
<path d="M123.4 127h.1M136.1 129.6h2.5M136.1 127h2.5M138.6 127h.1M158.9 129.6h2.6M158.9 127h2.6M161.5 127h.1M166.5 129.6h2.6M166.5 127h2.6M169.1 127h.1M179.8 133.9h.1M179.8 130.8h.1"/>
<path d="M179.8 127.8h.1M179.8 133.9l.7 .7M179.8 130.8l1.5 1.6M179.8 127.8l1.5 1.5M180.5 127h.1M180.5 127l-.7 .8M181.3 132.4h.1M181.3 129.3h.1M181.3 132.4l-1.5 1.5M181.3 129.3l-1.5 1.5M214.8 129.6h2.5M214.8 127h2.5"/>
<path d="M217.3 127h.1M245.3 157.5h2.5M245.3 155h2.5M247.8 155h.1M255.4 157.5h2.6M255.4 155h2.6M258 155h.1M268.1 157.5h2.6M268.1 155h2.6M270.7 155h.1M280.8 157.5h2.6M280.8 155h2.6"/>
<path d="M283.4 155h.1M293.5 157.5h2.6M293.5 155h2.6M296.1 155h.1M306.2 157.5h2.6M306.2 155h2.6M308.8 155h.1M318.9 157.5h2.6M318.9 155h2.6M321.5 155h.1M331.6 157.5h2.6M331.6 155h2.6"/>
<path d="M334.2 155h.1M298.6 198.1h2.6M298.6 195.6h2.6M301.2 195.6h.1M336.7 198.1h2.6M336.7 195.6h2.6M339.3 195.6h.1M57.3 213.4h2.6M57.3 210.8h2.6M59.9 210.8h.1M98 210.8h2.5M98 208.3h2.5"/>
<path d="M100.5 208.3h.1M113.2 210.8h2.5M113.2 208.3h2.5M115.7 208.3h.1M146.2 210.8h2.6M146.2 208.3h2.6M148.8 208.3h.1M189.4 208.3h2.5M189.4 205.8h2.5M191.9 205.8h.1M204.6 208.3h2.6M204.6 205.8h2.6"/>
<path d="M207.2 205.8h.1M269.4 243.9h.1M269.4 256.6h.1M269.4 243.9l.8 .7M269.4 256.6l.8 .7M270.2 244.6h.1M270.2 257.3h.1M271.7 243.1h.1M271.7 255.8h.1M271.7 243.1l1.5 1.5M271.7 243.1l-1.5 1.5M271.7 255.8l1.5 1.5"/>
<path d="M271.7 255.8l-1.5 1.5M273.2 244.6h.1M273.2 257.3h.1M274.8 243.1h.1M274.8 255.8h.1M274.8 243.1l1.5 1.5M274.8 243.1l-1.6 1.5M274.8 255.8l1.5 1.5M274.8 255.8l-1.6 1.5M276.3 244.6h.1M276.3 257.3h.1M277 243.9l-.7 .7"/>
<path d="M277 256.6l-.7 .7M302.4 243.9h.1M302.4 256.6h.1M302.4 243.9l.8 .7M302.4 256.6l.8 .7M303.2 244.6h.1M303.2 257.3h.1M304.7 243.1h.1M304.7 255.8h.1M304.7 243.1l1.5 1.5M304.7 243.1l-1.5 1.5M304.7 255.8l1.5 1.5"/>
<path d="M304.7 255.8l-1.5 1.5M306.2 244.6h.1M306.2 257.3h.1M307.8 243.1h.1M307.8 255.8h.1M307.8 243.1l1.5 1.5M307.8 243.1l-1.6 1.5M307.8 255.8l1.5 1.5M307.8 255.8l-1.6 1.5M309.3 244.6h.1M309.3 257.3h.1M310.1 243.9l-.8 .7"/>
<path d="M310.1 256.6l-.8 .7M61.1 269.3h2.6M66.2 269.3h2.6M67.5 267.2v-.5h-1.3v5.1h-1.3v-.5M67.5 267.2h.1M90.3 276.9h2.6M90.3 274.3h2.6M92.9 274.3h.1"/>
</g>
<g fill="#0080ff" stroke="#0080ff" stroke-width=".25">
<path d="M63.7 266.7l2.5 2.6-2.5 2.5z" fill-rule="evenodd"/>
<path d="M63.7 266.7l2.5 2.6-2.5 2.5z" fill-rule="evenodd"/>
</g>
<g font-size="4.1">
<text x="15.4" y="8.5">DRAM-DLL</text>
<text x="236.4" y="8.5">PLL-NAND</text>
<text x="15.4" y="52">CRYSTAL</text>
<text x="233.9" y="51.7">CORE</text>
<text x="15.4" y="92.3">AUDIO-LRADC</text>
<text x="233.9" y="92.3">PIO-INTFACE</text>
<text x="233.9" y="143.1">CPU</text>
<text x="15.4" y="183.8">USB-TV-CSI</text>
<text x="233.9" y="181.2">RESET-RTC</text>
<text x="236.4" y="234.6">OTHERS</text>
<text x="15.4" y="257.4">HDMI</text>
<text x="25.6" y="285.2">place close to SOC pin</text>
</g>
<text font-size="3.6" fill="#400080" x="335.2" y="281.3">A10-cubieboard-2012-08-08</text>
<g font-size="2.3">
<text x="94.2" y="17.3">DRAM-VCC</text>
<text x="287.2" y="12.2">VCC-3V3</text>
<text x="302.4" y="12.2">VCC-3V3</text>
<text x="53.5" y="19.9">DLLVDD</text>
<text x="340.5" y="24.9">C0402</text>
<text x="376.1" y="24.9">C0402</text>
<text x="287.2" y="35.1">GND</text>
<text x="305" y="35.1">GND</text>
<text x="345.6" y="35.1">GND</text>
<text x="381.2" y="35.1">GND</text>
<text x="58.6" y="45.3">GND</text>
<text x="99.2" y="45.3">GND</text>
<text x="127.2" y="55.4">C0402</text>
<text x="244" y="58">DLLVDD</text>
<text x="111.9" y="61.7" transform="rotate(-90 111.9 61.7)">1</text>
<text x="106.4" y="66">3</text>
<text x="111.9" y="71.7" transform="rotate(-90 111.9 71.7)">2</text>
<text x="116.8" y="70.7">SMD3225-A</text>
<text x="101.8" y="73.2">GND</text>
<text x="127.2" y="83.4">C0402</text>
<text x="139.9" y="80.8">GND</text>
<text x="244" y="80.8">GND</text>
<text x="241.5" y="101.1">VCC-3V3</text>
<text x="338" y="101.1">VCC-3V3</text>
<text x="360.9" y="101.1">VCC-3V3</text>
<text x="386.3" y="101.1">VCC-3V3</text>
<text x="399" y="101.1">VCC-3V3</text>
<text x="23" y="116.4">VCC-3V3</text>
<text x="241.5" y="124">GND</text>
<text x="353.2" y="124">GND</text>
<text x="376.1" y="124">GND</text>
<text x="388.8" y="124">GND</text>
<text x="401.5" y="124">GND</text>
<text x="218.6" y="129.1">C0402</text>
<text x="78.9" y="136.7">C0805</text>
<text x="99.2" y="136.7">C0402</text>
<text x="23" y="144.3">GND</text>
<text x="94.2" y="149.4">GND</text>
<text x="178" y="146.9">GND</text>
<text x="213.8" y="144.3">GND</text>
<text x="244" y="146.9">VDD-CPU</text>
<text x="244" y="169.7">GND</text>
<text x="333.2" y="184.4">RTCVDD</text>
<text x="391.3" y="182.2">OPTIONAL</text>
<text x="51" y="197.7">VDD25-TVIN</text>
<text x="96.7" y="197.7">DLLVDD</text>
<text x="111.9" y="197.7">AVCC</text>
<text x="142.4" y="197.7">VCC-3V3</text>
<text x="185.6" y="197.7">VCC-3V3</text>
<text x="297.4" y="210.4">GND</text>
<text x="335.5" y="210.4">GND</text>
<text x="188.1" y="218">GND</text>
<text x="203.4" y="218">GND</text>
<text x="56.1" y="225.6">GND</text>
<text x="96.7" y="223.1">GND</text>
<text x="111.9" y="223.1">GND</text>
<text x="145" y="223.1">GND</text>
<text x="277" y="235.8">VCC-3V3</text>
<text x="310.1" y="235.8">VCC-3V3</text>
<text x="38.3" y="263.7">VCC-3V3</text>
<text x="86.5" y="261.2">HVP</text>
<text x="58.1" y="269.2">1</text>
<text x="70.5" y="269.2">2</text>
<text x="325" y="277.7">Title</text>
<text x="325" y="285.3">Size</text>
<text x="327.6" y="287.8">A3</text>
<text x="335.2" y="285.3">Document Number</text>
<text x="335.2" y="287.8">&lt;Doc&gt;</text>
<text x="408.9" y="285.3">Rev</text>
<text x="411.4" y="287.8">V1.0</text>
<text x="89.1" y="289.1">GND</text>
<text x="325" y="292.9">Date:</text>
<text x="375.8" y="292.9">Sheet</text>
<text x="388.5" y="292.9">3</text>
<text x="396.2" y="292.9">of</text>
<text x="403.8" y="292.9">11</text>
</g>
<g font-size="2.3" fill="#00f">
<text x="322.8" y="13.8">2</text>
<text x="331.1" y="13.8">PLLDV</text>
<text x="360.9" y="13.8">2</text>
<text x="366.7" y="13.8">PLLVREG</text>
<text x="78.9" y="59.5">2</text>
<text x="84.8" y="59.5">OSC24MI</text>
<text x="78.9" y="74.7">2</text>
<text x="84.8" y="74.7">OSC24MO</text>
<text x="7.8" y="102.2">2</text>
<text x="7.8" y="104.7">2</text>
<text x="7.8" y="107.2">2</text>
<text x="18.7" y="102.2">VRP</text>
<text x="18.7" y="104.7">VRA2</text>
<text x="18.7" y="107.2">VRA1</text>
<text x="63.7" y="119.9">2</text>
<text x="72.1" y="119.9">HPVCC</text>
<text x="254.2" y="186.2">2,7</text>
<text x="260.3" y="186.2">RESET#</text>
<text x="238.9" y="242.9">2,11</text>
<text x="245.5" y="242.9">TWI1-SDA</text>
<text x="283.6" y="241.9">2</text>
<text x="290.2" y="241.9">TWI2-SCK</text>
<text x="238.9" y="255.6">2,11</text>
<text x="245.5" y="255.6">TWI1-SCK</text>
<text x="284.4" y="254.8">2</text>
<text x="290.2" y="254.6">TWI2-SDA</text>
</g>
<g font-size="2.3" fill="#004080">
<text x="282.1" y="19.9">C1</text>
<text x="299.9" y="19.9">C2</text>
<text x="340.5" y="19.9">C3</text>
<text x="376.1" y="19.9">C4</text>
<text x="38.3" y="27.5">C5</text>
<text x="53.5" y="27.5">C6</text>
<text x="76.4" y="27.5">C7</text>
<text x="89.1" y="27.5">C8</text>
<text x="104.3" y="27.5">C9</text>
<text x="117" y="27.5">C10</text>
<text x="129.7" y="27.5">C11</text>
<text x="142.4" y="27.5">C12</text>
<text x="155.1" y="27.5">C13</text>
<text x="167.8" y="27.5">C14</text>
<text x="180.8" y="27.5">C15</text>
<text x="193.2" y="27.5">C16</text>
<text x="205.9" y="27.5">C17</text>
<text x="218.6" y="27.5">C18</text>
<text x="127.2" y="50.3">C19</text>
<text x="117" y="65.6">X1</text>
<text x="238.9" y="65.6">C20</text>
<text x="261.8" y="65.6">C21</text>
<text x="274.5" y="65.6">C22</text>
<text x="287.2" y="65.6">C23</text>
<text x="299.9" y="65.6">C24</text>
<text x="312.6" y="65.6">C25</text>
<text x="325.3" y="65.6">C26</text>
<text x="338" y="65.6">C27</text>
<text x="350.7" y="65.6">C28</text>
<text x="363.4" y="65.6">C29</text>
<text x="376.1" y="65.6">C30</text>
<text x="388.8" y="65.6">C31</text>
<text x="401.5" y="65.6">C32</text>
<text x="409.1" y="65.6">C33</text>
<text x="127.2" y="78.3">C34</text>
<text x="246.6" y="108.8">C35</text>
<text x="259.3" y="108.8">C36</text>
<text x="272" y="108.8">C37</text>
<text x="284.7" y="108.8">C38</text>
<text x="297.4" y="108.8">C39</text>
<text x="310.1" y="108.8">C40</text>
<text x="326.8" y="108.8">C41</text>
<text x="345.6" y="108.8">C42</text>
<text x="358.3" y="108.8">C43</text>
<text x="368.5" y="108.8">C44</text>
<text x="381.2" y="108.8">C45</text>
<text x="393.9" y="108.8">C46</text>
<text x="406.6" y="108.8">C47</text>
<text x="28.1" y="126.5">C48</text>
<text x="78.9" y="131.6">C54</text>
<text x="99.2" y="131.6">C55</text>
<text x="124.6" y="126.5">C49</text>
<text x="139.9" y="126.5">C50</text>
<text x="152.6" y="129.1">C51</text>
<text x="170.4" y="129.1">C52</text>
<text x="183.1" y="129.1">R2</text>
<text x="218.6" y="126.5">C53</text>
<text x="238.9" y="154.5">C56</text>
<text x="259.3" y="154.5">C57</text>
<text x="272" y="154.5">C58</text>
<text x="284.7" y="154.5">C59</text>
<text x="297.4" y="154.5">C60</text>
<text x="310.1" y="154.5">C61</text>
<text x="322.8" y="154.5">C62</text>
<text x="335.5" y="154.5">C63</text>
<text x="292.3" y="195.1">C64</text>
<text x="330.4" y="195.1">C65</text>
<text x="91.6" y="207.8">C69</text>
<text x="117.3" y="208.3">C70</text>
<text x="193.2" y="205.3">C66</text>
<text x="208.5" y="205.3">C67</text>
<text x="51" y="210.4">C68</text>
<text x="150" y="210.4">C71</text>
<text x="269.4" y="242.6">R3</text>
<text x="302.4" y="242.6">R4</text>
<text x="269.4" y="258.6">R5</text>
<text x="302.4" y="258.6">R6</text>
<text x="63.9" y="265">D1</text>
<text x="84" y="273.9">C72</text>
</g>
<g font-size="2.3" fill="#f00">
<text x="282.1" y="22.4">0.22u</text>
<text x="299.9" y="22.4">0.22u</text>
<text x="340.5" y="22.4">0.22u</text>
<text x="376.1" y="22.4">0.22u</text>
<text x="38.3" y="30">10uF</text>
<text x="53.5" y="30">0.22u</text>
<text x="76.4" y="30">0.22u</text>
<text x="89.1" y="30">0.22u</text>
<text x="104.3" y="30">0.22u</text>
<text x="117" y="30">0.22u</text>
<text x="129.7" y="30">0.22u</text>
<text x="142.4" y="30">0.22u</text>
<text x="155.1" y="30">0.22u</text>
<text x="167.8" y="30">0.22u</text>
<text x="180.5" y="30">0.22u</text>
<text x="193.2" y="30">0.22u</text>
<text x="205.9" y="30">0.22u</text>
<text x="218.6" y="30">0.22u</text>
<text x="127.2" y="52.9">18pF-1%</text>
<text x="117" y="68.1">24MHz 20ppm</text>
<text x="238.9" y="68.1">4.7uF</text>
<text x="261.8" y="68.1">1u</text>
<text x="274.5" y="68.1">1u</text>
<text x="287.2" y="68.1">1u</text>
<text x="299.9" y="68.1">1u</text>
<text x="312.6" y="68.1">1u</text>
<text x="325.3" y="68.1">1u</text>
<text x="338" y="68.1">1u</text>
<text x="350.7" y="68.1">1u</text>
<text x="363.4" y="68.1">1u</text>
<text x="376.1" y="68.1">1u</text>
<text x="388.8" y="68.1">1u</text>
<text x="401.5" y="68.1">1u</text>
<text x="409.1" y="68.1">1u</text>
<text x="127.2" y="80.8">18pF-1%</text>
<text x="31.2" y="101.1">VRP</text>
<text x="31.2" y="103.7">VRA2</text>
<text x="31.2" y="106.2">VRA1</text>
<text x="246.6" y="111.3">0.22u</text>
<text x="259.3" y="111.3">0.22u</text>
<text x="272" y="111.3">0.22u</text>
<text x="284.7" y="111.3">0.22u</text>
<text x="297.4" y="111.3">0.22u</text>
<text x="310.1" y="111.3">0.22u</text>
<text x="327.1" y="111">4.7uF</text>
<text x="345.6" y="111.3">0.22u</text>
<text x="358.3" y="111.3">0.22u</text>
<text x="368.5" y="111.3">0.22u</text>
<text x="381.2" y="111.3">0.22u</text>
<text x="393.9" y="111.3">0.22u</text>
<text x="406.6" y="111.3">0.22u</text>
<text x="115" y="118.9">VRP</text>
<text x="153.1" y="118.9">VRA2</text>
<text x="206.4" y="118.9">VRA1</text>
<text x="28.1" y="129.1">0.22u</text>
<text x="124.6" y="129.1">10uF</text>
<text x="139.9" y="129.1">0.22u</text>
<text x="152.6" y="131.6">4.7uF</text>
<text x="170.4" y="131.6">0.22u</text>
<text x="183.1" y="131.6">200K-1%</text>
<text x="218.6" y="131.6">1u</text>
<text x="78.9" y="134.2">10uF</text>
<text x="99.2" y="134.2">0.22u</text>
<text x="238.9" y="157">4.7uF</text>
<text x="259.3" y="157">1u</text>
<text x="272" y="157">1u</text>
<text x="284.7" y="157">1u</text>
<text x="297.4" y="157">1u</text>
<text x="310.1" y="157">1u</text>
<text x="322.8" y="157">4.7uF</text>
<text x="335.5" y="157">1u</text>
<text x="292.3" y="197.7">0.1u</text>
<text x="330.4" y="197.7">0.1u</text>
<text x="193.2" y="207.8">0.22u</text>
<text x="208.5" y="207.8">0.22u</text>
<text x="51" y="212.9">0.22u</text>
<text x="91.6" y="210.4">0.22u</text>
<text x="117" y="210.9">0.22u</text>
<text x="150" y="212.9">0.22u</text>
<text x="269.4" y="245.9">2k</text>
<text x="302.4" y="245.9">2k</text>
<text x="269.7" y="260.6">2k</text>
<text x="302.7" y="260.9">2k</text>
<text x="61.1" y="276.4">5819</text>
<text x="84" y="276.4">0.22u</text>
</g>
<g font-size="2.3" fill="#008000">
<text x="282.1" y="24.9">C0402</text>
<text x="299.9" y="24.9">C0402</text>
<text x="38" y="32.8">C0805</text>
<text x="53.5" y="32.6">C0402</text>
<text x="76.4" y="32.6">C0402</text>
<text x="89.1" y="32.6">C0402</text>
<text x="104.3" y="32.6">C0402</text>
<text x="117" y="32.6">C0402</text>
<text x="129.7" y="32.6">C0402</text>
<text x="142.4" y="32.6">C0402</text>
<text x="155.1" y="32.6">C0402</text>
<text x="167.8" y="32.6">C0402</text>
<text x="180.5" y="32.6">C0402</text>
<text x="193.2" y="32.6">C0402</text>
<text x="205.9" y="32.6">C0402</text>
<text x="218.6" y="32.6">C0402</text>
<text x="236.4" y="70.7">C0603</text>
<text x="261.8" y="70.7">C0402</text>
<text x="274.5" y="70.7">C0402</text>
<text x="287.2" y="70.7">C0402</text>
<text x="299.9" y="70.7">C0402</text>
<text x="312.6" y="70.7">C0402</text>
<text x="325.3" y="70.7">C0402</text>
<text x="338" y="70.7">C0402</text>
<text x="350.7" y="70.7">C0402</text>
<text x="363.4" y="70.7">C0402</text>
<text x="376.1" y="70.7">C0402</text>
<text x="388.8" y="70.7">C0402</text>
<text x="401.5" y="70.7">C0402 C0402</text>
<text x="246.6" y="113.8">C0402</text>
<text x="259.3" y="113.8">C0402</text>
<text x="272" y="113.8">C0402</text>
<text x="284.7" y="113.8">C0402</text>
<text x="297.4" y="113.8">C0402</text>
<text x="310.1" y="113.8">C0402</text>
<text x="345.6" y="113.8">C0402</text>
<text x="358.3" y="113.8">C0402</text>
<text x="368.5" y="113.8">C0402</text>
<text x="381.2" y="113.8">C0402</text>
<text x="393.9" y="113.8">C0402</text>
<text x="406.6" y="113.8">C0402</text>
<text x="326.8" y="114.1">C0603</text>
<text x="28.1" y="131.6">C0402</text>
<text x="124.6" y="131.6">C0805</text>
<text x="139.9" y="131.6">C0402</text>
<text x="152.6" y="134.2">C0603</text>
<text x="170.4" y="134.2">C0402</text>
<text x="183.1" y="134.2">R0402</text>
<text x="238.9" y="159.8">C0603</text>
<text x="259.3" y="159.6">C0402</text>
<text x="272" y="159.6">C0402</text>
<text x="284.7" y="159.6">C0402</text>
<text x="297.4" y="159.6">C0402</text>
<text x="310.1" y="159.6">C0402</text>
<text x="322.8" y="159.6">C0603</text>
<text x="335.5" y="159.6">C0402</text>
<text x="292.3" y="200.2">C0402</text>
<text x="330.4" y="200.2">C0402</text>
<text x="51" y="215.4">C0402</text>
<text x="91.6" y="212.9">C0402</text>
<text x="117" y="213.4">C0402</text>
<text x="150" y="215.4">C0402</text>
<text x="193.2" y="210.4">C0402</text>
<text x="208.5" y="210.4">C0402</text>
<text x="269.4" y="248.5">R0402</text>
<text x="302.4" y="248.5">R0402</text>
<text x="269.4" y="263.2">R0402</text>
<text x="302.4" y="263.7">R0402</text>
<text x="59.9" y="278.4">DO-214AC</text>
<text x="84" y="278.9">C0402</text>
</g>
<g font-size="1.8">
<text x="44.2" y="1.9">5</text>
<text x="127.1" y="1.9">4</text>
<text x="210.1" y="1.9">3</text>
<text x="293" y="1.9">2</text>
<text x="376" y="1.9">1</text>
<text x=".8" y="40.7">D</text>
<text x="418.1" y="40.7">D</text>
<text x=".8" y="113.6">C</text>
<text x="418.1" y="113.6">C</text>
<text x=".8" y="186.6">B</text>
<text x="418.1" y="186.6">B</text>
<text x=".8" y="259.5">A</text>
<text x="418.1" y="259.5">A</text>
<text x="44.2" y="296.3">5</text>
<text x="127.1" y="296.3">4</text>
<text x="210.1" y="296.3">3</text>
<text x="293" y="296.3">2</text>
<text x="376" y="296.3">1</text>
</g>
</svg>
